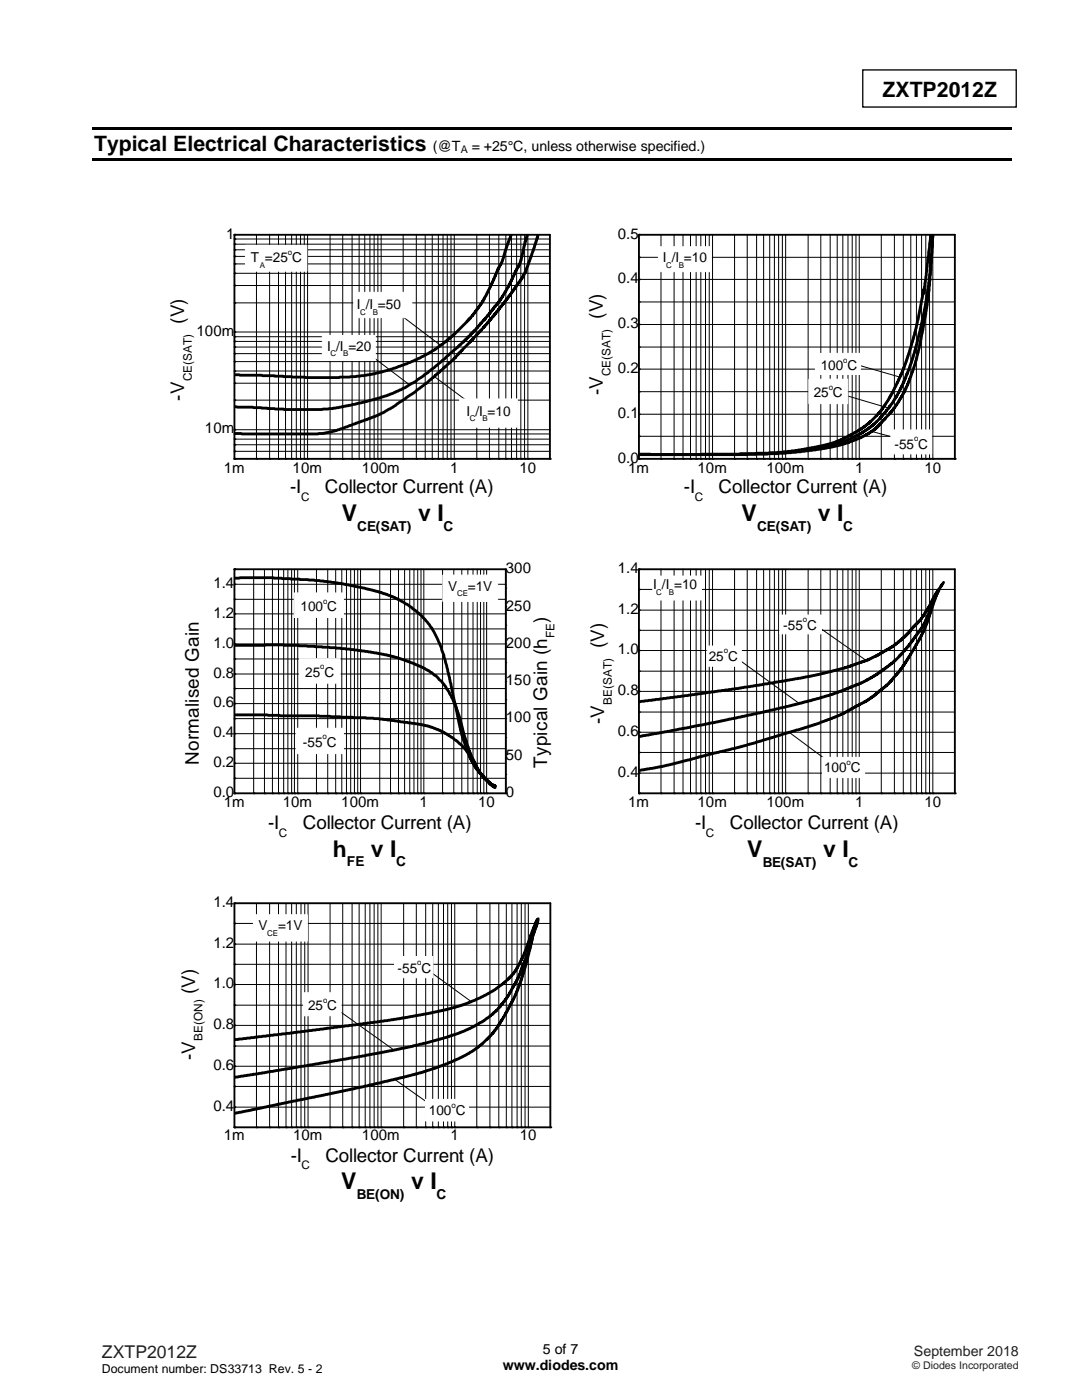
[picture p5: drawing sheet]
<svg xmlns="http://www.w3.org/2000/svg" width="216mm" height="279mm" viewBox="0 0 216 279" stroke-linecap="round" stroke-linejoin="round" font-family="sans-serif">
<path d="M172.2 14h30.6v7.4h-30.6z" fill="none" stroke="#000" stroke-width=".26"/>
<g fill="#000">
<path d="M18.3 25.4h183.5v.5h-183.5z" fill-rule="evenodd"/>
<path d="M18.3 31.5h183.5v.5h-183.5z" fill-rule="evenodd"/>
</g>
<g fill="none" stroke="#000" stroke-width=".2">
<path d="M46.8 57h62.9M46.8 54.5h62.9M46.8 52.7h62.9M46.8 51.2h62.9M46.8 49.9h62.9M46.8 48.7h62.9M46.8 47.7h62.9M51.2 46.9v44.7M53.8 46.9v44.7M55.6 46.9v44.7M57 46.9v44.7M58.2 46.9v44.7"/>
<path d="M59.1 46.9v44.7M60 46.9v44.7M60.7 46.9v44.7M61.4 46.9v44.7M65.9 46.9v44.7M68.4 46.9v44.7M70.3 46.9v44.7M71.7 46.9v44.7M72.8 46.9v44.7M73.8 46.9v44.7M74.7 46.9v44.7M75.4 46.9v44.7"/>
<path d="M76.1 46.9v44.7M80.5 46.9v44.7M83.1 46.9v44.7M84.8 46.9v44.7M86.2 46.9v44.7M87.5 46.9v44.7M88.4 46.9v44.7M89.2 46.9v44.7M90 46.9v44.7M90.6 46.9v44.7M95.1 46.9v44.7M97.7 46.9v44.7"/>
<path d="M99.5 46.9v44.7M100.9 46.9v44.7M102.1 46.9v44.7M103.1 46.9v44.7M103.9 46.9v44.7M104.7 46.9v44.7M105.3 46.9v44.7M127.5 51.4h63M127.5 55.8h63M131.9 46.9v44.7M134.5 46.9v44.7M136.3 46.9v44.7"/>
<path d="M137.8 46.9v44.7M138.9 46.9v44.7M139.8 46.9v44.7M140.8 46.9v44.7M141.5 46.9v44.7M142.2 46.9v44.7M146.6 46.9v44.7M149.1 46.9v44.7M151 46.9v44.7M152.4 46.9v44.7M153.6 46.9v44.7M154.5 46.9v44.7"/>
<path d="M155.4 46.9v44.7M156.1 46.9v44.7M156.8 46.9v44.7M161.3 46.9v44.7M163.8 46.9v44.7M165.7 46.9v44.7M167.1 46.9v44.7M168.2 46.9v44.7M169.2 46.9v44.7M170 46.9v44.7M170.8 46.9v44.7M171.5 46.9v44.7"/>
<path d="M175.8 46.9v44.7M178.5 46.9v44.7M180.2 46.9v44.7M181.7 46.9v44.7M182.9 46.9v44.7M183.9 46.9v44.7M184.7 46.9v44.7M185.5 46.9v44.7M186.1 46.9v44.7M46.8 79.9h62.9M46.8 76.5h62.9M46.8 74h62.9"/>
<path d="M46.8 72.2h62.9M46.8 70.6h62.9M46.8 69.3h62.9M46.8 68.1h62.9M46.8 67.2h62.9M46.8 60.4h62.9M46.8 66.3h62.9M71.3 68.9l10.4 7.9M76.2 60.1l11.5 8.7M86.8 75.3l8.1 6M127.5 69.3h63M127.5 78.2h63"/>
<path d="M127.5 60.3h63M127.5 73.7h63M127.5 64.8h63M46.8 90.1h62.9M46.8 88.8h62.9M46.8 87.6h62.9M46.8 86.6h62.9M46.8 85.8h62.9M127.5 87.1h63M127.5 82.7h63M46.8 119.6h54.1M46.8 116.6h54.1"/>
<path d="M50.6 113.6v44.7M52.8 113.6v44.7M54.4 113.6v44.7M55.6 113.6v44.7M56.6 113.6v44.7M57.4 113.6v44.7M58.2 113.6v44.7M58.8 113.6v44.7M59.4 113.6v44.7M63.1 113.6v44.7M65.4 113.6v44.7M67 113.6v44.7"/>
<path d="M68.2 113.6v44.7M69.1 113.6v44.7M70 113.6v44.7M70.7 113.6v44.7M71.4 113.6v44.7M71.9 113.6v44.7M75.8 113.6v44.7M77.9 113.6v44.7M79.5 113.6v44.7M80.7 113.6v44.7M81.8 113.6v44.7M82.6 113.6v44.7"/>
<path d="M83.4 113.6v44.7M84 113.6v44.7M84.6 113.6v44.7M88.3 113.6v44.7M90.6 113.6v44.7M92.1 113.6v44.7M93.4 113.6v44.7M94.4 113.6v44.7M95.2 113.6v44.7M95.9 113.6v44.7M96.5 113.6v44.7M97.1 113.6v44.7"/>
<path d="M100.9 117.4h.1M100.9 113.6h.1M100.9 113.6v44.7M127.5 117.6h63M131.9 113.6v44.7M134.5 113.6v44.7M136.3 113.6v44.7M137.8 113.6v44.7M138.9 113.6v44.7M139.8 113.6v44.7M140.8 113.6v44.7M141.5 113.6v44.7"/>
<path d="M142.2 113.6v44.7M146.6 113.6v44.7M149.1 113.6v44.7M151 113.6v44.7M152.4 113.6v44.7M153.6 113.6v44.7M154.5 113.6v44.7M155.4 113.6v44.7M156.1 113.6v44.7M156.8 113.6v44.7M161.3 113.6v44.7M163.8 113.6v44.7"/>
<path d="M165.7 113.6v44.7M167.1 113.6v44.7M168.2 113.6v44.7M169.2 113.6v44.7M170 113.6v44.7M170.8 113.6v44.7M171.5 113.6v44.7M175.8 113.6v44.7M178.5 113.6v44.7M180.2 113.6v44.7M181.7 113.6v44.7M182.9 113.6v44.7"/>
<path d="M183.9 113.6v44.7M184.7 113.6v44.7M185.5 113.6v44.7M186.1 113.6v44.7M46.8 137.4h54.1M46.8 131.5h54.1M46.8 125.5h54.1M46.8 134.5h54.1M46.8 128.5h54.1M46.8 122.5h54.1M100.9 139.7h.1M100.9 136h.1"/>
<path d="M100.9 132.3h.1M100.9 128.5h.1M100.9 124.8h.1M100.9 121.1h.1M127.5 133.9h63M127.5 125.8h63M127.5 138h63M127.5 129.8h63M127.5 121.8h63M46.8 155.3h54.1M46.8 149.4h54.1M46.8 143.4h54.1"/>
<path d="M46.8 152.3h54.1M46.8 146.4h54.1M46.8 140.4h54.1M100.9 158.3h.1M100.9 154.6h.1M100.9 150.9h.1M100.9 147.2h.1M100.9 143.4h.1M127.5 150.2h63M127.5 142.1h63M127.5 154.3h63M127.5 146.1h63"/>
<path d="M46.8 192.5h63M46.8 184.3h63M46.8 196.5h63M46.8 188.4h63M51.2 180.3v44.7M53.8 180.3v44.7M55.6 180.3v44.7M57.1 180.3v44.7M58.2 180.3v44.7M59.1 180.3v44.7M60.1 180.3v44.7M60.8 180.3v44.7"/>
<path d="M61.5 180.3v44.7M65.9 180.3v44.7M68.4 180.3v44.7M70.3 180.3v44.7M71.7 180.3v44.7M72.9 180.3v44.7M73.8 180.3v44.7M74.7 180.3v44.7M75.4 180.3v44.7M76.1 180.3v44.7M80.5 180.3v44.7M83.1 180.3v44.7"/>
<path d="M84.9 180.3v44.7M86.3 180.3v44.7M87.5 180.3v44.7M88.5 180.3v44.7M89.3 180.3v44.7M90.1 180.3v44.7M90.7 180.3v44.7M95.1 180.3v44.7M97.8 180.3v44.7M99.5 180.3v44.7M101 180.3v44.7M102.1 180.3v44.7"/>
<path d="M103.2 180.3v44.7M104 180.3v44.7M104.8 180.3v44.7M105.4 180.3v44.7M46.8 216.8h63M46.8 208.8h63M46.8 200.6h63M46.8 212.8h63M46.8 204.6h63M46.8 221h63"/>
</g>
<g fill="#000">
<circle cx="46.8" cy="54.5" r=".19"/>
<circle cx="46.8" cy="57" r=".19"/>
<circle cx="46.8" cy="52.7" r=".19"/>
<circle cx="46.8" cy="48.7" r=".19"/>
<circle cx="46.8" cy="49.9" r=".19"/>
<circle cx="46.8" cy="47.7" r=".19"/>
<circle cx="46.8" cy="46.9" r=".19"/>
<circle cx="46.8" cy="51.2" r=".19"/>
<circle cx="127.5" cy="55.8" r=".19"/>
<circle cx="127.5" cy="51.4" r=".19"/>
<circle cx="127.5" cy="46.9" r=".19"/>
<circle cx="46.8" cy="67.2" r=".19"/>
<circle cx="46.8" cy="76.5" r=".19"/>
<circle cx="46.8" cy="74" r=".19"/>
<circle cx="46.8" cy="66.3" r=".19"/>
<circle cx="46.8" cy="60.4" r=".19"/>
<circle cx="46.8" cy="72.2" r=".19"/>
<circle cx="46.8" cy="69.3" r=".19"/>
<circle cx="46.8" cy="68.1" r=".19"/>
<circle cx="46.8" cy="70.6" r=".19"/>
<circle cx="46.8" cy="79.9" r=".19"/>
<circle cx="127.5" cy="78.2" r=".19"/>
<circle cx="127.5" cy="73.7" r=".19"/>
<circle cx="127.5" cy="64.8" r=".19"/>
<circle cx="127.5" cy="60.3" r=".19"/>
<circle cx="127.5" cy="69.3" r=".19"/>
<circle cx="46.8" cy="85.8" r=".19"/>
<circle cx="46.8" cy="86.6" r=".19"/>
<circle cx="46.8" cy="91.6" r=".19"/>
<circle cx="46.8" cy="90.1" r=".19"/>
<circle cx="46.8" cy="88.8" r=".19"/>
<circle cx="46.8" cy="87.6" r=".19"/>
<circle cx="51.2" cy="91.6" r=".19"/>
<circle cx="53.8" cy="91.6" r=".19"/>
<circle cx="55.6" cy="91.6" r=".19"/>
<circle cx="57" cy="91.6" r=".19"/>
<circle cx="58.2" cy="91.6" r=".19"/>
<circle cx="59.1" cy="91.6" r=".19"/>
<circle cx="60" cy="91.6" r=".19"/>
<circle cx="60.7" cy="91.6" r=".19"/>
<circle cx="61.4" cy="91.6" r=".19"/>
<circle cx="65.9" cy="91.6" r=".19"/>
<circle cx="68.4" cy="91.6" r=".19"/>
<circle cx="70.3" cy="91.6" r=".19"/>
<circle cx="71.7" cy="91.6" r=".19"/>
<circle cx="72.8" cy="91.6" r=".19"/>
<circle cx="73.8" cy="91.6" r=".19"/>
<circle cx="74.7" cy="91.6" r=".19"/>
<circle cx="75.4" cy="91.6" r=".19"/>
<circle cx="76.1" cy="91.6" r=".19"/>
<circle cx="80.5" cy="91.6" r=".19"/>
<circle cx="83.1" cy="91.6" r=".19"/>
<circle cx="84.8" cy="91.6" r=".19"/>
<circle cx="86.2" cy="91.6" r=".19"/>
<circle cx="87.5" cy="91.6" r=".19"/>
<circle cx="88.4" cy="91.6" r=".19"/>
<circle cx="89.2" cy="91.6" r=".19"/>
<circle cx="90" cy="91.6" r=".19"/>
<circle cx="90.6" cy="91.6" r=".19"/>
<circle cx="95.1" cy="91.6" r=".19"/>
<circle cx="97.7" cy="91.6" r=".19"/>
<circle cx="99.5" cy="91.6" r=".19"/>
<circle cx="100.9" cy="91.6" r=".19"/>
<circle cx="102.1" cy="91.6" r=".19"/>
<circle cx="103.1" cy="91.6" r=".19"/>
<circle cx="103.9" cy="91.6" r=".19"/>
<circle cx="104.7" cy="91.6" r=".19"/>
<circle cx="105.3" cy="91.6" r=".19"/>
<circle cx="109.7" cy="91.6" r=".19"/>
<circle cx="127.5" cy="82.7" r=".19"/>
<circle cx="127.5" cy="91.6" r=".19"/>
<circle cx="127.5" cy="87.1" r=".19"/>
<circle cx="131.9" cy="91.6" r=".19"/>
<circle cx="134.5" cy="91.6" r=".19"/>
<circle cx="136.3" cy="91.6" r=".19"/>
<circle cx="137.8" cy="91.6" r=".19"/>
<circle cx="138.9" cy="91.6" r=".19"/>
<circle cx="139.8" cy="91.6" r=".19"/>
<circle cx="140.8" cy="91.6" r=".19"/>
<circle cx="141.5" cy="91.6" r=".19"/>
<circle cx="142.2" cy="91.6" r=".19"/>
<circle cx="146.6" cy="91.6" r=".19"/>
<circle cx="149.1" cy="91.6" r=".19"/>
<circle cx="151" cy="91.6" r=".19"/>
<circle cx="152.4" cy="91.6" r=".19"/>
<circle cx="153.6" cy="91.6" r=".19"/>
<circle cx="154.5" cy="91.6" r=".19"/>
<circle cx="155.4" cy="91.6" r=".19"/>
<circle cx="156.1" cy="91.6" r=".19"/>
<circle cx="156.8" cy="91.6" r=".19"/>
<circle cx="161.3" cy="91.6" r=".19"/>
<circle cx="163.8" cy="91.6" r=".19"/>
<circle cx="165.7" cy="91.6" r=".19"/>
<circle cx="167.1" cy="91.6" r=".19"/>
<circle cx="168.2" cy="91.6" r=".19"/>
<circle cx="169.2" cy="91.6" r=".19"/>
<circle cx="170" cy="91.6" r=".19"/>
<circle cx="170.8" cy="91.6" r=".19"/>
<circle cx="171.5" cy="91.6" r=".19"/>
<circle cx="175.8" cy="91.6" r=".19"/>
<circle cx="178.5" cy="91.6" r=".19"/>
<circle cx="180.2" cy="91.6" r=".19"/>
<circle cx="181.7" cy="91.6" r=".19"/>
<circle cx="182.9" cy="91.6" r=".19"/>
<circle cx="183.9" cy="91.6" r=".19"/>
<circle cx="184.7" cy="91.6" r=".19"/>
<circle cx="185.5" cy="91.6" r=".19"/>
<circle cx="186.1" cy="91.6" r=".19"/>
<circle cx="190.5" cy="91.6" r=".19"/>
<circle cx="46.8" cy="119.6" r=".19"/>
<circle cx="46.8" cy="116.6" r=".19"/>
<circle cx="46.8" cy="113.6" r=".19"/>
<circle cx="127.5" cy="117.6" r=".19"/>
<circle cx="127.5" cy="113.6" r=".19"/>
<circle cx="46.8" cy="134.5" r=".19"/>
<circle cx="46.8" cy="131.5" r=".19"/>
<circle cx="46.8" cy="125.5" r=".19"/>
<circle cx="46.8" cy="128.5" r=".19"/>
<circle cx="46.8" cy="137.4" r=".19"/>
<circle cx="46.8" cy="122.5" r=".19"/>
<circle cx="127.5" cy="125.8" r=".19"/>
<circle cx="127.5" cy="133.9" r=".19"/>
<circle cx="127.5" cy="121.8" r=".19"/>
<circle cx="127.5" cy="138" r=".19"/>
<circle cx="127.5" cy="129.8" r=".19"/>
<circle cx="46.8" cy="152.3" r=".19"/>
<circle cx="46.8" cy="140.4" r=".19"/>
<circle cx="46.8" cy="146.4" r=".19"/>
<circle cx="46.8" cy="143.4" r=".19"/>
<circle cx="46.8" cy="158.3" r=".19"/>
<circle cx="46.8" cy="155.3" r=".19"/>
<circle cx="46.8" cy="149.4" r=".19"/>
<circle cx="50.6" cy="158.3" r=".19"/>
<circle cx="52.8" cy="158.3" r=".19"/>
<circle cx="54.4" cy="158.3" r=".19"/>
<circle cx="55.6" cy="158.3" r=".19"/>
<circle cx="56.6" cy="158.3" r=".19"/>
<circle cx="57.4" cy="158.3" r=".19"/>
<circle cx="58.2" cy="158.3" r=".19"/>
<circle cx="58.8" cy="158.3" r=".19"/>
<circle cx="59.4" cy="158.3" r=".19"/>
<circle cx="63.1" cy="158.3" r=".19"/>
<circle cx="65.4" cy="158.3" r=".19"/>
<circle cx="67" cy="158.3" r=".19"/>
<circle cx="68.2" cy="158.3" r=".19"/>
<circle cx="69.1" cy="158.3" r=".19"/>
<circle cx="70" cy="158.3" r=".19"/>
<circle cx="70.7" cy="158.3" r=".19"/>
<circle cx="71.4" cy="158.3" r=".19"/>
<circle cx="71.9" cy="158.3" r=".19"/>
<circle cx="75.8" cy="158.3" r=".19"/>
<circle cx="77.9" cy="158.3" r=".19"/>
<circle cx="79.5" cy="158.3" r=".19"/>
<circle cx="80.7" cy="158.3" r=".19"/>
<circle cx="81.8" cy="158.3" r=".19"/>
<circle cx="82.6" cy="158.3" r=".19"/>
<circle cx="83.4" cy="158.3" r=".19"/>
<circle cx="84" cy="158.3" r=".19"/>
<circle cx="84.6" cy="158.3" r=".19"/>
<circle cx="88.3" cy="158.3" r=".19"/>
<circle cx="90.6" cy="158.3" r=".19"/>
<circle cx="92.1" cy="158.3" r=".19"/>
<circle cx="93.4" cy="158.3" r=".19"/>
<circle cx="94.4" cy="158.3" r=".19"/>
<circle cx="95.2" cy="158.3" r=".19"/>
<circle cx="95.9" cy="158.3" r=".19"/>
<circle cx="96.5" cy="158.3" r=".19"/>
<circle cx="97.1" cy="158.3" r=".19"/>
<circle cx="100.9" cy="158.3" r=".19"/>
<circle cx="127.5" cy="158.3" r=".19"/>
<circle cx="127.5" cy="154.3" r=".19"/>
<circle cx="127.5" cy="150.2" r=".19"/>
<circle cx="127.5" cy="142.1" r=".19"/>
<circle cx="127.5" cy="146.1" r=".19"/>
<circle cx="131.9" cy="158.3" r=".19"/>
<circle cx="134.5" cy="158.3" r=".19"/>
<circle cx="136.3" cy="158.3" r=".19"/>
<circle cx="137.8" cy="158.3" r=".19"/>
<circle cx="138.9" cy="158.3" r=".19"/>
<circle cx="139.8" cy="158.3" r=".19"/>
<circle cx="140.8" cy="158.3" r=".19"/>
<circle cx="141.5" cy="158.3" r=".19"/>
<circle cx="142.2" cy="158.3" r=".19"/>
<circle cx="146.6" cy="158.3" r=".19"/>
<circle cx="149.1" cy="158.3" r=".19"/>
<circle cx="151" cy="158.3" r=".19"/>
<circle cx="152.4" cy="158.3" r=".19"/>
<circle cx="153.6" cy="158.3" r=".19"/>
<circle cx="154.5" cy="158.3" r=".19"/>
<circle cx="155.4" cy="158.3" r=".19"/>
<circle cx="156.1" cy="158.3" r=".19"/>
<circle cx="156.8" cy="158.3" r=".19"/>
<circle cx="161.3" cy="158.3" r=".19"/>
<circle cx="163.8" cy="158.3" r=".19"/>
<circle cx="165.7" cy="158.3" r=".19"/>
<circle cx="167.1" cy="158.3" r=".19"/>
<circle cx="168.2" cy="158.3" r=".19"/>
<circle cx="169.2" cy="158.3" r=".19"/>
<circle cx="170" cy="158.3" r=".19"/>
<circle cx="170.8" cy="158.3" r=".19"/>
<circle cx="171.5" cy="158.3" r=".19"/>
<circle cx="175.8" cy="158.3" r=".19"/>
<circle cx="178.5" cy="158.3" r=".19"/>
<circle cx="180.2" cy="158.3" r=".19"/>
<circle cx="181.7" cy="158.3" r=".19"/>
<circle cx="182.9" cy="158.3" r=".19"/>
<circle cx="183.9" cy="158.3" r=".19"/>
<circle cx="184.7" cy="158.3" r=".19"/>
<circle cx="185.5" cy="158.3" r=".19"/>
<circle cx="186.1" cy="158.3" r=".19"/>
<circle cx="190.5" cy="158.3" r=".19"/>
<circle cx="46.8" cy="192.5" r=".19"/>
<circle cx="46.8" cy="188.4" r=".19"/>
<circle cx="46.8" cy="184.3" r=".19"/>
<circle cx="46.8" cy="180.3" r=".19"/>
<circle cx="46.8" cy="196.5" r=".19"/>
<circle cx="46.8" cy="204.6" r=".19"/>
<circle cx="46.8" cy="200.6" r=".19"/>
<circle cx="46.8" cy="208.8" r=".19"/>
<circle cx="46.8" cy="216.8" r=".19"/>
<circle cx="46.8" cy="212.8" r=".19"/>
<circle cx="46.8" cy="225" r=".19"/>
<circle cx="46.8" cy="221" r=".19"/>
<circle cx="51.2" cy="225" r=".19"/>
<circle cx="53.8" cy="225" r=".19"/>
<circle cx="55.6" cy="225" r=".19"/>
<circle cx="57.1" cy="225" r=".19"/>
<circle cx="58.2" cy="225" r=".19"/>
<circle cx="59.1" cy="225" r=".19"/>
<circle cx="60.1" cy="225" r=".19"/>
<circle cx="60.8" cy="225" r=".19"/>
<circle cx="61.5" cy="225" r=".19"/>
<circle cx="65.9" cy="225" r=".19"/>
<circle cx="68.4" cy="225" r=".19"/>
<circle cx="70.3" cy="225" r=".19"/>
<circle cx="71.7" cy="225" r=".19"/>
<circle cx="72.9" cy="225" r=".19"/>
<circle cx="73.8" cy="225" r=".19"/>
<circle cx="74.7" cy="225" r=".19"/>
<circle cx="75.4" cy="225" r=".19"/>
<circle cx="76.1" cy="225" r=".19"/>
<circle cx="80.5" cy="225" r=".19"/>
<circle cx="83.1" cy="225" r=".19"/>
<circle cx="84.9" cy="225" r=".19"/>
<circle cx="86.3" cy="225" r=".19"/>
<circle cx="87.5" cy="225" r=".19"/>
<circle cx="88.5" cy="225" r=".19"/>
<circle cx="89.3" cy="225" r=".19"/>
<circle cx="90.1" cy="225" r=".19"/>
<circle cx="90.7" cy="225" r=".19"/>
<circle cx="95.1" cy="225" r=".19"/>
<circle cx="97.8" cy="225" r=".19"/>
<circle cx="99.5" cy="225" r=".19"/>
<circle cx="101" cy="225" r=".19"/>
<circle cx="102.1" cy="225" r=".19"/>
<circle cx="103.2" cy="225" r=".19"/>
<circle cx="104" cy="225" r=".19"/>
<circle cx="104.8" cy="225" r=".19"/>
<circle cx="105.4" cy="225" r=".19"/>
<circle cx="109.8" cy="225" r=".19"/>
</g>
<path d="M46.8 46.9h62.9v44.7h-62.9zM127.5 46.9h63v44.7h-63zM46.8 113.6h54.1v44.7h-54.1zM127.5 113.6h63v44.7h-63zM46.8 180.3h63v44.7h-63z" fill="none" stroke="#000" stroke-width=".37"/>
<g fill="none" stroke="#000" stroke-width=".56">
<path d="M102 46.8l-.8 2-1 3.5-1 1.6-.9 2.4-1.7 3.4-.8 1.3-1.9 2.4-3.6 3.7-3.3 2.5-3.3 1.9-2.6 1.1-3.5 1.3-3.8 .9-2.8 .4-3.4 .2h-6.6l-6.3-.4-8-.2M105.2 46.8l-1.6 6.1-.7 1.2-1.4 3.1-2.1 3.2-4.6 5.6-3.5 3.4-6 5-2.3 1.7-2.1 1.2-2.6 1.2-2.3 .9-5.2 1.3-4.4 .8-2.1 .2h-7.6l-4.6-.3-5.4-.2M107.4 46.8l-1.4 4.5-1 2.8-.6 1.1-2.4 3.5-2.6 3.1v.2l-.8 .8v.2l-2.5 2.9-4.7 4.8-.5 .6-2.4 2.3-3.5 3h-.2l-2 1.7-4.4 3-3.6 1.8-7.7 2.8-2.5 .6-16.3 .1-1.6-.1M185.7 46.8l-1.3 11.7v-.8l-1.5 7.6-2.2 7.2-1.3 3.2-1.6 3.2-1.2 2-1 1.4-3.1 2.9-2.5 1.5-2.2 1.1-1.8 .7-3.6 .8-5.4 .9-9.5 .4h-20.1M186.1 46.8l-.3 7.1-.8 7-1.3 7.2-1 4.4-1.5 4.2-1.9 3.5-.8 1.2-.7 .7v.2l-3.5 3.6-2.8 1.5-3.2 1.3-3.8 .8-4.7 .7-4.5 .3-6.2 .2h-21.7h20.1l7.7-.3 3.3-.2 4.3-.7 4.8-1.1 2.8-1.1 3-1.8 .6-.6h.2l2.5-2.6 2.2-3.2 1.8-3.7 1.5-4.1 1.3-4.8 1.4-7 .8-5.9 .5-6.8M46.7 115.4l7.8-.1 8.2 .5 5.3 .6 6.3 1.3 2.8 .9 1.7 .6 1.6 .9 2.7 1.8 1.7 1.7 1.4 1.7 1.8 3.9 1.5 5.2 2.4 11.3 .6 2.1 1.1 3.1 1.1 2 1.3 1.7 1.5 1.4M187.4 117.5l-1 1.5-1.2 2.5-.2 .1-1.3 2.1-1.8 1.7-.6 1-1 .9h-.1l-.5 .6-1.9 1.4-1.9 .9-.5 .5-2.4 1.1-4.6 1.6-8.6 2-12.5 2-19.9 2.6M187.4 117.8l-1.1 1.9-1.2 3.4-.8 1.8-2.9 3.8v.2l-.5 .4-.8 1.1-2.3 2.1-2.8 2.1-3.3 1.8-6.3 2.4-7.7 2.1-15.3 3.4-15 2.7M188.3 116.2l-.5 .6-.7 1.4-2.6 7.5-1 1.9-2.8 4.7-1.5 2-2.5 2.7-1.1 .8-1 .9h-.2l-.1 .3-.5 .2-.9 .8-2.2 1-2.3 1.4-1.5 .6-7 2.5-13.4 3.9-3.9 .9-10.4 2.7-4.8 .8M46.7 128.8h12.9l7.4 .5 5 .5 5.1 .9 3.6 1 3.3 1.3 1.6 .9 .4 .3a9.2 9.2 0 0 1 3 2.9l1.1 1.8 .8 1.9 .9 2.5 .9 3.9 1.1 3.3 1.5 3.1 .4 .6 .7 .7v.1l1.1 1M46.7 142.7l16.9 .2 4.4 .2 5 .1 5.7 .6 4.7 .7 2.2 .4 3 1.2 1.8 1.2 1.5 1.2 1.6 1.9 1.8 3 .2 .5 .8 .9v.2l1.6 1.6 .9 .6M97.5 156l.3 .4 1.1 .5"/>
<path d="M97.5 156l.4 .4M106.3 187.2l-1.2 4.7-1.1 3.7-1 2.8-1.8 3.4-2.1 3.5-1.2 1.4-2.4 2.3-2 1.3-2.6 1.3-2.7 1.1-4.2 1.4-3.5 .9-10.2 2.4-23.6 4.8M107.4 183.6l-2.9 8.9-.2 .2-.8 2.4-2 3.5-2.5 3.2-2.3 1.8-2 1.2-2 1-3.1 1.1-8.7 2.2-12 2.3-22.2 3.6M107.4 183.4l-.3 .2-.6 1.3-1.5 4.5-.8 1.6v.3l-1 2-1.1 1.4-1.6 1.6-1.7 1.2-1.8 1-3 1.4-2.3 .9-2.7 .7-9.3 1.8-15.2 2.1-17.8 2.1"/>
</g>
<g fill="#fff" stroke="#fff" stroke-width=".2">
<path d="M49 49h12.2v5.1h-12.2z" fill-rule="evenodd"/>
<path d="M70.6 58.3h11.6v5.1h-11.6z" fill-rule="evenodd"/>
</g>
<g fill="#fff">
<path d="M71.2 59.1h.6v3.1h-.6z" fill-rule="evenodd"/>
<path d="M71.8 61.4h1.2v1.9h-1.2z" fill-rule="evenodd"/>
<path d="M73 59.1h1.4v3.1h-1.4z" fill-rule="evenodd"/>
<path d="M74.4 61.4h1v1.9h-1z" fill-rule="evenodd"/>
<path d="M75.4 59.1h4.6v3.1h-4.6z" fill-rule="evenodd"/>
</g>
<g fill="#fff" stroke="#fff" stroke-width=".2">
<path d="M64.3 67h10.6v4.9h-10.6z" fill-rule="evenodd"/>
<path d="M91.7 79.6h11.5v5.6h-11.5z" fill-rule="evenodd"/>
<path d="M131.4 49.2h10.5v5h-10.5z" fill-rule="evenodd"/>
</g>
<path d="M168.5 78.8l8.8 2.6M170.8 72.7l8.8 2.6M174.1 86.1l6.6 1.8" fill="none" stroke="#000" stroke-width=".2"/>
<g fill="#fff">
<path d="M132.3 49.8h.6v3.1h-.6z" fill-rule="evenodd"/>
<path d="M132.9 52h1.1v1.9h-1.1z" fill-rule="evenodd"/>
<path d="M134 49.8h1.4v3.1h-1.4z" fill-rule="evenodd"/>
<path d="M135.4 52h1.1v1.9h-1.1z" fill-rule="evenodd"/>
<path d="M136.5 49.8h4.6v3.1h-4.6z" fill-rule="evenodd"/>
</g>
<path d="M162.7 70.5h9v4.2h-9z" fill-rule="evenodd" fill="#fff" stroke="#fff" stroke-width=".2"/>
<g fill="#fff">
<path d="M163.8 71.3h4.5v3.1h-4.5z" fill-rule="evenodd"/>
<path d="M168.3 70.9h.8v1.9h-.8z" fill-rule="evenodd"/>
<path d="M169.1 71.3h2v3.1h-2z" fill-rule="evenodd"/>
</g>
<path d="M161.4 75.7h7.8v4.9h-7.8z" fill-rule="evenodd" fill="#fff" stroke="#fff" stroke-width=".2"/>
<g fill="#fff">
<path d="M162.4 76.8h3v3.1h-3z" fill-rule="evenodd"/>
<path d="M165.4 76.4h.8v1.9h-.8z" fill-rule="evenodd"/>
<path d="M166.2 76.8h2v3.1h-2z" fill-rule="evenodd"/>
</g>
<path d="M177.8 85.8h8.1v4.8h-8.1z" fill-rule="evenodd" fill="#fff" stroke="#fff" stroke-width=".2"/>
<g fill="#fff">
<path d="M178.5 87.1h3.9v3.1h-3.9z" fill-rule="evenodd"/>
<path d="M182.4 86.7h.8v1.9h-.8z" fill-rule="evenodd"/>
<path d="M183.2 87.1h2v3.1h-2z" fill-rule="evenodd"/>
</g>
<path d="M88.4 114.8h10.9v5.2h-10.9z" fill-rule="evenodd" fill="#fff" stroke="#fff" stroke-width=".2"/>
<g fill="#fff">
<path d="M89.4 115.4h1.8v3.1h-1.8z" fill-rule="evenodd"/>
<path d="M91.2 117.6h2.2v1.9h-2.2z" fill-rule="evenodd"/>
<path d="M93.4 115.4h4.8v3.1h-4.8z" fill-rule="evenodd"/>
</g>
<path d="M59.1 145.3h9.4v5.1h-9.4z" fill-rule="evenodd" fill="#fff" stroke="#fff" stroke-width=".2"/>
<g fill="#fff">
<path d="M60.4 146.5h4v3.1h-4z" fill-rule="evenodd"/>
<path d="M64.4 146.1h.8v1.9h-.8z" fill-rule="evenodd"/>
<path d="M65.2 146.5h2v3.1h-2z" fill-rule="evenodd"/>
</g>
<path d="M59.7 131.5h8.2v4.8h-8.2z" fill-rule="evenodd" fill="#fff" stroke="#fff" stroke-width=".2"/>
<g fill="#fff">
<path d="M60.9 132.5h3v3.1h-3z" fill-rule="evenodd"/>
<path d="M63.9 132.2h.8v1.8h-.8z" fill-rule="evenodd"/>
<path d="M64.7 132.5h2v3.1h-2z" fill-rule="evenodd"/>
</g>
<path d="M58.7 118.3h9.8v4.9h-9.8z" fill-rule="evenodd" fill="#fff" stroke="#fff" stroke-width=".2"/>
<g fill="#fff">
<path d="M60 119.4h4.5v3.1h-4.5z" fill-rule="evenodd"/>
<path d="M64.5 119h.8v1.9h-.8z" fill-rule="evenodd"/>
<path d="M65.3 119.4h2v3.1h-2z" fill-rule="evenodd"/>
</g>
<path d="M147.5 131.7l11.9 8.6M163.6 125.3l9.3 6.6M157.3 146l7.6 5.7" fill="none" stroke="#000" stroke-width=".2"/>
<path d="M141.1 128.9h6.8v4.1h-6.8z" fill-rule="evenodd" fill="#fff" stroke="#fff" stroke-width=".2"/>
<g fill="#fff">
<path d="M141.4 129.4h3v3h-3z" fill-rule="evenodd"/>
<path d="M144.4 129h.9v1.9h-.9z" fill-rule="evenodd"/>
<path d="M145.3 129.4h1.9v3h-1.9z" fill-rule="evenodd"/>
</g>
<path d="M130.3 115h9.7v4.7h-9.7z" fill-rule="evenodd" fill="#fff" stroke="#fff" stroke-width=".2"/>
<g fill="#fff">
<path d="M130.3 115h.7v3.1h-.7z" fill-rule="evenodd"/>
<path d="M131 117.3h1.1v1.8h-1.1z" fill-rule="evenodd"/>
<path d="M132.1 115h1.4v3.1h-1.4z" fill-rule="evenodd"/>
<path d="M133.5 117.3h1v1.8h-1z" fill-rule="evenodd"/>
<path d="M134.5 115h4.6v3.1h-4.6z" fill-rule="evenodd"/>
</g>
<path d="M164.1 151.2h8.4v4h-8.4z" fill-rule="evenodd" fill="#fff" stroke="#fff" stroke-width=".2"/>
<g fill="#fff">
<path d="M164.4 151.6h4.5v3.1h-4.5z" fill-rule="evenodd"/>
<path d="M168.9 151.2h.9v1.9h-.9z" fill-rule="evenodd"/>
<path d="M169.8 151.6h1.9v3.1h-1.9z" fill-rule="evenodd"/>
</g>
<path d="M155.6 122.7h8.3v3.8h-8.3z" fill-rule="evenodd" fill="#fff" stroke="#fff" stroke-width=".2"/>
<g fill="#fff">
<path d="M156.3 123.2h3.9v3.1h-3.9z" fill-rule="evenodd"/>
<path d="M160.2 122.8h.9v1.9h-.9z" fill-rule="evenodd"/>
<path d="M161.1 123.2h1.9v3.1h-1.9z" fill-rule="evenodd"/>
</g>
<path d="M85.9 194l8.2 5.9M67.3 201.4l11.4 8.2M78.8 215.4l8.2 5.8" fill="none" stroke="#000" stroke-width=".2"/>
<path d="M50.6 182.6h10.7v5.2h-10.7z" fill-rule="evenodd" fill="#fff" stroke="#fff" stroke-width=".2"/>
<g fill="#fff">
<path d="M51.6 183.2h1.7v3.1h-1.7z" fill-rule="evenodd"/>
<path d="M53.3 185.4h2.2v1.9h-2.2z" fill-rule="evenodd"/>
<path d="M55.5 183.2h4.8v3.1h-4.8z" fill-rule="evenodd"/>
</g>
<path d="M84.9 219.4h8.6v4.3h-8.6z" fill-rule="evenodd" fill="#fff" stroke="#fff" stroke-width=".2"/>
<g fill="#fff">
<path d="M85.6 220h4.5v3.1h-4.5z" fill-rule="evenodd"/>
<path d="M90.1 219.6h.8v1.9h-.8z" fill-rule="evenodd"/>
<path d="M90.9 220h2v3.1h-2z" fill-rule="evenodd"/>
</g>
<path d="M60.6 198.1h7.5v4.6h-7.5z" fill-rule="evenodd" fill="#fff" stroke="#fff" stroke-width=".2"/>
<g fill="#fff">
<path d="M61.5 199.1h3v3.1h-3z" fill-rule="evenodd"/>
<path d="M64.5 198.7h.8v1.9h-.8z" fill-rule="evenodd"/>
<path d="M65.3 199.1h2v3.1h-2z" fill-rule="evenodd"/>
</g>
<path d="M78.7 190.9h7.7v4.2h-7.7z" fill-rule="evenodd" fill="#fff" stroke="#fff" stroke-width=".2"/>
<g fill="#fff">
<path d="M79.3 191.6h4v3.1h-4z" fill-rule="evenodd"/>
<path d="M83.3 191.2h.8v1.9h-.8z" fill-rule="evenodd"/>
<path d="M84.1 191.6h2v3.1h-2z" fill-rule="evenodd"/>
</g>
<g font-size="4.6">
<text x="68.2" y="104">V</text>
<text x="83.4" y="104">v I</text>
<text x="148" y="104">V</text>
<text x="163.2" y="104">v I</text>
<text x="66.4" y="171">h</text>
<text x="74" y="171">v I</text>
<text x="149.1" y="171.1">V</text>
<text x="164.2" y="171.1">v I</text>
<text x="68.1" y="237.4">V</text>
<text x="82" y="237.4">v I</text>
</g>
<g font-size="4.2">
<text x="176.1" y="19.3">ZXTP2012Z</text>
<text x="18.8" y="30.2">Typical Electrical Characteristics</text>
</g>
<g font-size="3.8">
<text x="57.9" y="98.4">-I</text>
<text x="64.8" y="98.4">Collector Current (A)</text>
<text x="136.5" y="98.4">-I</text>
<text x="143.4" y="98.4">Collector Current (A)</text>
<text x="53.5" y="165.5">-I</text>
<text x="60.4" y="165.5">Collector Current (A)</text>
<text x="138.7" y="165.5">-I</text>
<text x="145.6" y="165.5">Collector Current (A)</text>
<text x="58" y="231.8">-I</text>
<text x="64.9" y="231.8">Collector Current (A)</text>
</g>
<g font-size="3.7">
<text x="36.8" y="64.7" transform="rotate(-90 36.8 64.7)">(V)</text>
<text x="120.3" y="63.6" transform="rotate(-90 120.3 63.6)">(V)</text>
<text x="36.8" y="79.9" transform="rotate(-90 36.8 79.9)">-V</text>
<text x="120.3" y="78.9" transform="rotate(-90 120.3 78.9)">-V</text>
<text x="109.2" y="124.3" transform="rotate(-90 109.2 124.3)">)</text>
<text x="120.6" y="129.4" transform="rotate(-90 120.6 129.4)">(V)</text>
<text x="120.6" y="144.5" transform="rotate(-90 120.6 144.5)">-V</text>
<text x="39.7" y="152.7" transform="rotate(-90 39.7 152.7)">Normalised Gain</text>
<text x="109.2" y="153.3" transform="rotate(-90 109.2 153.3)">Typical Gain (h</text>
<text x="38.9" y="198.4" transform="rotate(-90 38.9 198.4)">(V)</text>
<text x="38.9" y="211.6" transform="rotate(-90 38.9 211.6)">-V</text>
</g>
<text font-size="3.5" fill="#231f20" x="20.3" y="270.9">ZXTP2012Z</text>
<g font-size="3">
<text x="45.1" y="47.6">1</text>
<text x="123.3" y="47.6">0.5</text>
<text x="123.3" y="56.5">0.4</text>
<text x="123.3" y="65.5">0.3</text>
<text x="39.2" y="67">100m</text>
<text x="123.3" y="74.4">0.2</text>
<text x="123.3" y="83.4">0.1</text>
<text x="40.9" y="86.5">10m</text>
<text x="44.6" y="94.4">1m</text>
<text x="58.4" y="94.4">10m</text>
<text x="72.2" y="94.4">100m</text>
<text x="89.8" y="94.4">1</text>
<text x="103.6" y="94.4">10</text>
<text x="123.3" y="92.3">0.0</text>
<text x="125.3" y="94.4">1m</text>
<text x="139.2" y="94.4">10m</text>
<text x="152.9" y="94.4">100m</text>
<text x="170.6" y="94.4">1</text>
<text x="184.5" y="94.4">10</text>
<text x="42.6" y="117.4">1.4</text>
<text x="100.9" y="114.4">300</text>
<text x="123.3" y="114.4">1.4</text>
<text x="42.6" y="123.3">1.2</text>
<text x="100.9" y="121.9">250</text>
<text x="123.3" y="122.5">1.2</text>
<text x="42.6" y="129.3">1.0</text>
<text x="100.9" y="129.3">200</text>
<text x="123.3" y="130.6">1.0</text>
<text x="42.6" y="135.3">0.8</text>
<text x="100.9" y="136.8">150</text>
<text x="42.6" y="141.2">0.6</text>
<text x="123.3" y="138.7">0.8</text>
<text x="42.6" y="147.2">0.4</text>
<text x="100.9" y="144.2">100</text>
<text x="123.3" y="146.9">0.6</text>
<text x="42.6" y="153.1">0.2</text>
<text x="100.9" y="151.7">50</text>
<text x="123.3" y="155">0.4</text>
<text x="42.6" y="159.1">0.0</text>
<text x="44.6" y="161.1">1m</text>
<text x="56.4" y="161.1">10m</text>
<text x="68.1" y="161.1">100m</text>
<text x="83.7" y="161.1">1</text>
<text x="95.4" y="161.1">10</text>
<text x="100.9" y="159.1">0</text>
<text x="125.3" y="161.1">1m</text>
<text x="139.2" y="161.1">10m</text>
<text x="152.9" y="161.1">100m</text>
<text x="170.6" y="161.1">1</text>
<text x="184.5" y="161.1">10</text>
<text x="42.6" y="181">1.4</text>
<text x="42.6" y="189.2">1.2</text>
<text x="42.6" y="197.2">1.0</text>
<text x="42.6" y="205.4">0.8</text>
<text x="42.6" y="213.5">0.6</text>
<text x="42.6" y="221.7">0.4</text>
<text x="44.6" y="227.5">1m</text>
<text x="58.5" y="227.5">10m</text>
<text x="72.2" y="227.5">100m</text>
<text x="89.9" y="227.5">1</text>
<text x="103.7" y="227.5">10</text>
</g>
<g font-size="2.8">
<text x="86.4" y="30.2">(@T</text>
<text x="94.1" y="30.2">= +25°C, unless otherwise specified.)</text>
<text x="100.3" y="273.5">www.diodes.com</text>
<text x="108.3" y="270.3">5 of 7</text>
</g>
<text font-size="2.8" fill="#231f20" x="182.4" y="270.6">September 2018</text>
<g font-size="2.7">
<text x="50.1" y="52.3">T</text>
<text x="52.9" y="52.3">=25</text>
<text x="58.3" y="52.3">C</text>
<text x="132.3" y="52.3">I</text>
<text x="134" y="52.3">/I</text>
<text x="136.5" y="52.3">=10</text>
<text x="71.2" y="61.7">I</text>
<text x="73" y="61.7">/I</text>
<text x="75.4" y="61.7">=50</text>
<text x="65.3" y="70">I</text>
<text x="67.1" y="70">/I</text>
<text x="69.5" y="70">=20</text>
<text x="163.8" y="73.9">100</text>
<text x="169.1" y="73.9">C</text>
<text x="93.1" y="82.9">I /I =10</text>
<text x="162.4" y="79.3">25</text>
<text x="166.2" y="79.3">C</text>
<text x="178.5" y="89.6">-55</text>
<text x="183.2" y="89.6">C</text>
<text x="71.3" y="105.9">CE(SAT)</text>
<text x="88.5" y="105.9">C</text>
<text x="151.1" y="105.9">CE(SAT)</text>
<text x="168.3" y="105.9">C</text>
<text x="89.4" y="117.9">V</text>
<text x="93.4" y="117.9">=1V</text>
<text x="130.3" y="117.5">I</text>
<text x="132.1" y="117.5">/I</text>
<text x="134.5" y="117.5">=10</text>
<text x="60" y="121.9">100</text>
<text x="65.3" y="121.9">C</text>
<text x="156.3" y="125.7">-55</text>
<text x="161.1" y="125.7">C</text>
<text x="141.4" y="131.9">25</text>
<text x="145.3" y="131.9">C</text>
<text x="60.9" y="135.1">25</text>
<text x="64.7" y="135.1">C</text>
<text x="60.4" y="149">-55</text>
<text x="65.2" y="149">C</text>
<text x="164.4" y="154.1">100</text>
<text x="169.8" y="154.1">C</text>
<text x="69.2" y="172.9">FE</text>
<text x="79" y="172.9">C</text>
<text x="152.2" y="173">BE(SAT)</text>
<text x="169.3" y="173">C</text>
<text x="51.6" y="185.7">V</text>
<text x="55.5" y="185.7">=1V</text>
<text x="79.3" y="194.1">-55</text>
<text x="84.1" y="194.1">C</text>
<text x="61.5" y="201.6">25</text>
<text x="65.3" y="201.6">C</text>
<text x="85.6" y="222.5">100</text>
<text x="90.9" y="222.5">C</text>
<text x="71.2" y="239.2">BE(ON)</text>
<text x="87.1" y="239.2">C</text>
</g>
<text font-size="2.5" x="20.3" y="274">Document number: DS33713 Rev. 5 - 2</text>
<g font-size="2.3">
<text x="38.3" y="76.1" transform="rotate(-90 38.3 76.1)">CE(SAT)</text>
<text x="121.8" y="75.1" transform="rotate(-90 121.8 75.1)">CE(SAT)</text>
<text x="60.1" y="99.9">C</text>
<text x="138.6" y="99.9">C</text>
<text x="110.7" y="127.3" transform="rotate(-90 110.7 127.3)">FE</text>
<text x="122.1" y="140.7" transform="rotate(-90 122.1 140.7)">BE(SAT)</text>
<text x="55.7" y="167">C</text>
<text x="140.9" y="167">C</text>
<text x="40.4" y="207.7" transform="rotate(-90 40.4 207.7)">BE(ON)</text>
<text x="60.2" y="233.3">C</text>
</g>
<text font-size="2.1" x="91.9" y="30.5">A</text>
<text font-size="2.1" fill="#231f20" x="182" y="273.2">© Diodes Incorporated</text>
<g font-size="1.6">
<text x="51.8" y="53.4">A</text>
<text x="57.4" y="50.8">o</text>
<text x="132.9" y="53.4">C</text>
<text x="135.4" y="53.4">B</text>
<text x="71.8" y="62.8">C</text>
<text x="74.4" y="62.8">B</text>
<text x="66" y="71.1">C</text>
<text x="68.5" y="71.1">B</text>
<text x="165.4" y="77.8">o</text>
<text x="168.3" y="72.4">o</text>
<text x="93.7" y="84.1">C</text>
<text x="96.3" y="84.1">B</text>
<text x="182.4" y="88.1">o</text>
<text x="91.2" y="119">CE</text>
<text x="131" y="118.7">C</text>
<text x="133.5" y="118.7">B</text>
<text x="64.5" y="120.4">o</text>
<text x="160.2" y="124.2">o</text>
<text x="144.4" y="130.4">o</text>
<text x="63.9" y="133.6">o</text>
<text x="64.4" y="147.5">o</text>
<text x="168.9" y="152.6">o</text>
<text x="53.3" y="186.8">CE</text>
<text x="83.3" y="192.6">o</text>
<text x="64.5" y="200.1">o</text>
<text x="90.1" y="221">o</text>
</g>
</svg>
